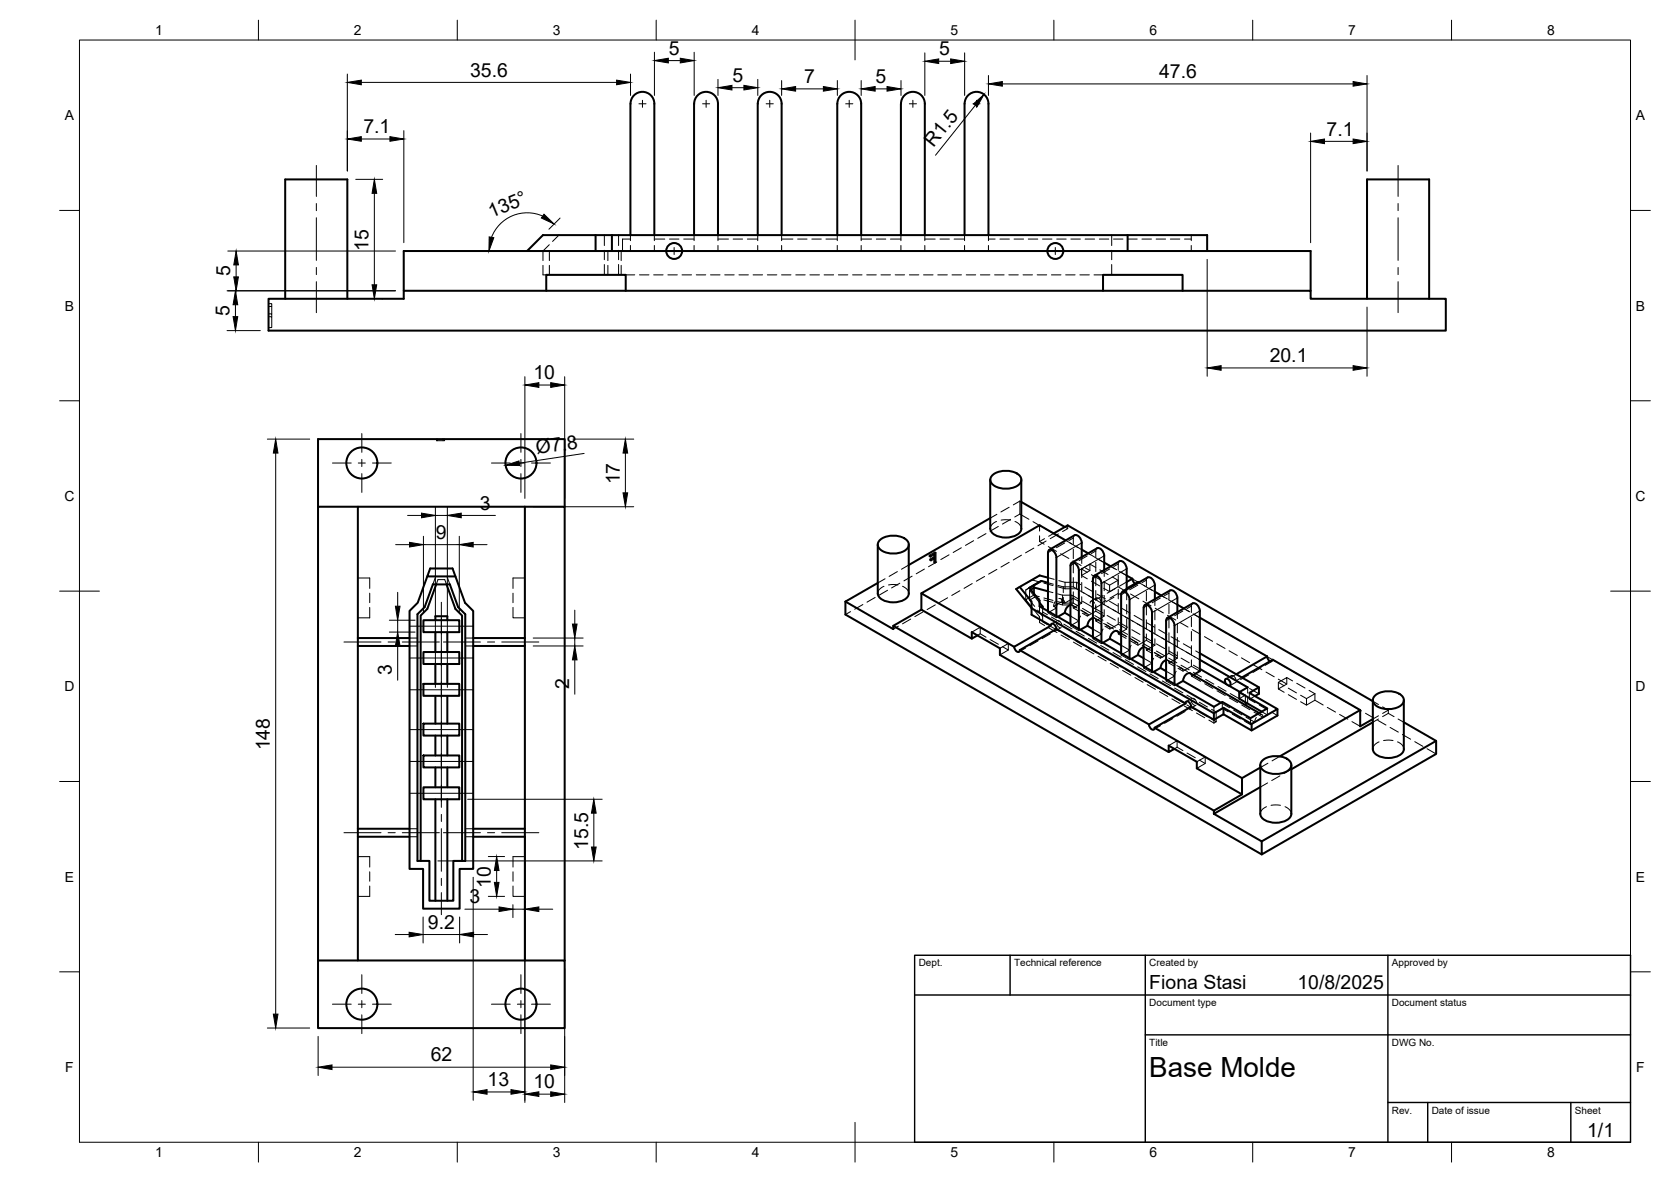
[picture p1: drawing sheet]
<svg xmlns="http://www.w3.org/2000/svg" width="420mm" height="297mm" viewBox="0 0 420 297" stroke-linecap="round" stroke-linejoin="round" font-family="sans-serif">
<!-- layer: Visible -->
<g fill="none" stroke="#000" stroke-width=".51">
<path d="M174.5 26.1v33M174.5 26.1a3 3 0 0 1 3-3 3 3 0 0 1 3 3v33M242.5 26.1v33M242.5 26.1a3 3 0 0 1 3-3 3 3 0 0 1 3 3v33M149.8 59.1v4M153.9 59.1v4M158.5 59.1v-33a3 3 0 0 1 3-3 3 3 0 0 1 3 3v33M190.5 59.1v-33a3 3 0 0 1 3-3 3 3 0 0 1 3 3v33M210.5 59.1v-33a3 3 0 0 1 3-3 3 3 0 0 1 3 3v33M226.5 59.1v-33a3 3 0 0 1 3-3 3 3 0 0 1 3 3v33M283.5 59.1v4M67.5 75.1h34v-2h228v2h34v8h-296z"/>
<path d="M71.7 75.1v-30h15.6v30M101.5 73.1v-10h228v10M132.5 63.1l4-4h167v4M137.4 73.1v-4h19.9v4M277.3 73.1v-4h20v4M343.7 75.1v-30h15.6v30M249.6 119.4a5.4 5.4 0 0 1 7 .4 1.89 1.89 0 0 1-1.5 2.6 5.4 5.4 0 0 1-5.9-1.1 1.47 1.47 0 0 1 .4-1.9zM80 127.3v-17h62v17M90 127.3h-10v114.1M132 127.3v114.1M132 127.3h-42v33h13M132 127.3h10v114.1"/>
<path d="M220.7 136.9v12.2a2.98 2.98 0 0 0 3 2.2 4.7 4.7 0 0 0 4.7-1.7l.1-12.7M221.3 135.7a5.4 5.4 0 0 1 7 .4 1.89 1.89 0 0 1-1.5 2.6 5.4 5.4 0 0 1-5.9-1.1 1.47 1.47 0 0 1 .4-1.9zM249 120.6v12.2a2.98 2.98 0 0 0 3 2.2 4.7 4.7 0 0 0 4.7-1.6l.1-12.8M249 130.2l-20.5 11.8M256.8 126.1l10.9 6.3M263.8 138.2l6.4-3.7a1.78 1.78 0 0 1 1.8 1.9v3.6M264.9 134.1l3.6-2.1 76.7 44.2M267.9 135.8l-6.5-3.8-29.7 17.1 23.3 13.4 9.2-5.2-4.8-2.8v-1.6M272 138.1l1.6 1M106.5 155.9h9v3h-9zM107.4 144.9l-2.4 6.6-2 2v64.9h3.4v10h9.2v-10h3.4v-64.9l-2.1-2-2.4-6.6M108.2 142.9h5.6l.7 2h-7.1z"/>
<path d="M108.8 146.9h4.3l2.1 5.7 1.8 1.8v62h-3v10h-6v-10h-3v-62l1.8-1.8zM109.5 155.9v-1h3v1M109.5 158.9v5M109.7 146.9l-2.3 6.1-1.6 1.7v61.7M112.3 146.9l2.2 6.1 1.7 1.7v61.7M112.5 158.9v5M212.6 151.2l12 6.9v-.8M212.6 151.2v3.2l104.6 60.3M220.7 146.5l-8.1 4.7M231.7 149.1v4.1l12.6 7.3M231.7 153.2l-7.1 4.1 80.6 46.4M245.8 159.7l-1.5 .8v-1.6l7.1 4v1.7l42.5 24.4"/>
<path d="M256.4 147.5l3 3.7v1.7l45.8 26.3 2.4-1.3 7.1 4 6.5-3.7-7.1-4.1 2.4-1.4-14.8-8.5M259.2 148.2l.9-.5 3.4 .9M261.4 151.5l.8 .9v.4M261.8 146l-3 1.7 2.6 3.2v1.5l43.8 25.2 2.1-1.2 7.1 4.1 4.3-2.5-7.1-4 2.1-1.3-12-6.9M261.8 146l-1.9 1.1v.7M261.8 146l1.7 .4M263.5 145.2l-2.1-.6-5.9 3.4 3.9 4.8M263.5 153.6l.1-15.1a.9 .9 0 0 1 .9-.3 .9 .9 0 0 1 .7 .7l.4 1.2v14.7M264.2 157.2l.2-.4a1.2 1.2 0 0 1 1.2 1.3M269.2 154.8l-1.5-.8-1.7 1M269.2 152a2.17 2.17 0 0 0-1.4 2M269.5 141.4l6.4-3.6a1.78 1.78 0 0 1 1.7 1.9v3.6"/>
<path d="M271.3 143.3v14.8M271.3 143.3l-.5-1.2a.9 .9 0 0 0-.7-.7 .9 .9 0 0 0-.9 .4v15.1M274.8 158.1l-1.4-.8-1.8 1M274.8 155.3a2.17 2.17 0 0 0-1.4 1.9M275.1 144.7l6.4-3.7a1.78 1.78 0 0 1 1.8 1.9v5.2M277.6 141.4l1.7 .9M281.9 159.2l-1-.6a1.78 1.78 0 0 0-1.8 1.9M281.9 158.9l-.3 .1M283.3 144.6l1.4 .8-1.4 .8M284.7 145.4l.2 .7 .5 .6M286.3 146.4l-.2-.1-2.8 1.6M287.5 152.7v14.7"/>
<path d="M287.6 152.7v-.3a.9 .9 0 0 1 .9-.4 .9 .9 0 0 1 .7 .7l.5 1.2v14.8M288.6 145.1l-6.4 3.7M288.6 145.1a1.78 1.78 0 0 1 1.8 1.9M290.4 148.7l1.6 1M290.4 147v3.6M293.2 156v14.7M293.2 156l.1-.4a.9 .9 0 0 1 .9-.3 .9 .9 0 0 1 .7 .7l.4 1.2v14.7M293.5 155.3l6.4-3.7a1.78 1.78 0 0 1 1.8 1.9v15.2l-1.7 .9M294.2 148.4l-6.3 3.6M294.2 148.4a1.78 1.78 0 0 1 1.8 1.9M296 152l1.7 .9M296 150.3v3.5"/>
<path d="M301.7 155.2l16.9 9.8M90 160.3v2h13M90 162.3v46M106.5 163.9h9v3h-9zM106.5 171.9h9v3h-9zM109.5 166.9v5M109.5 174.9v6.9M112.5 166.9v5M112.5 174.9v6.9M119 162.3h13M119 160.3h13M255 162.5l.2 .7a.73 .73 0 0 0 1.2 .4v-.3"/>
<path d="M256.4 163.4l9.2-5.3 32.5 18.7M256.4 163.4l32.5 18.7M274.8 160.1l.1-15.1a.9 .9 0 0 1 .9-.3 .9 .9 0 0 1 .7 .7l.4 1.2v14.7M277.3 161.5l1.8-1 2.8 1.6M281.9 164.2l.1-15.1a.9 .9 0 0 1 .9-.4 .9 .9 0 0 1 .7 .7l.4 1.3v14.7M287.5 165.4l-1.4-.8-1.7 1M287.6 162.6a2.17 2.17 0 0 0-1.5 2M293.2 168.7l-1.4-.8-1.8 1M293.2 165.9a2.17 2.17 0 0 0-1.4 1.9M295.7 172.1l1.8-1 9.5 5.5M297.5 171.1a1.78 1.78 0 0 1 1.8-1.9l17.3 10M298.1 176.8l.2-.5a1.2 1.2 0 0 1 1.2 1.3"/>
<path d="M298.1 176.8l-9.2 5.3M301.7 168.1l10 5.8M305.2 179.2v1.7M307.6 177.9v1.6M308.3 171.9l-.2-.3a.61 .61 0 0 1 .1-1 .61 .61 0 0 1 .9 .4l.2 .3a.75 .75 0 0 1-.2 1.1M311.6 174v1.6l5.6 3.2M312.3 170.3l7.7-4.5 22 12.6v4.1l3.2-1.8M316.5 172.7v1.7l-.9 .5M318.6 164.9l.2 .7 .5 .6M318.6 165l-7.8 4.4M321.2 178.2v1.6l-6.5 3.8-7.1-4.1-2.4 1.4-5.7-3.3-9.2 5.3 22 12.6 4.6-2.6M342 178.4l-20.2 11.7"/>
<path d="M345.2 176v12.2M345.8 174.8a5.4 5.4 0 0 1 7 .4 1.89 1.89 0 0 1-1.6 2.6 5.4 5.4 0 0 1-5.8-1.1 1.47 1.47 0 0 1 .4-1.9zM353 176v12.2M106.5 189.9h9v3h-9zM106.5 197.9h9v3h-9zM106.5 181.8h9v3.1h-9zM109.5 184.9v5M109.5 192.9v5M112.5 184.9v5M112.5 192.9v5M288.9 182.1l.2 .7a.73 .73 0 0 0 1.2 .4v-.3M295.3 188.2l-1.4 .8v-1.6l7 4v1.7l11.4 6.5v-4.1"/>
<path d="M312.3 199.6l-7.1 4.1v.8M314.7 181.9v1.7M316.9 197.8l-11.7 6.7M316.9 192.3v12.2M317.5 191.1a5.4 5.4 0 0 1 7 .4 1.89 1.89 0 0 1-1.6 2.6 5.4 5.4 0 0 1-5.8-1.1 1.47 1.47 0 0 1 .4-1.9zM324.7 192.3v12.2M345.2 181.5l-20.5 11.8M345.2 188.2a2.98 2.98 0 0 0 3 2.2 4.7 4.7 0 0 0 4.7-1.7l.1-.5M353 181.5l8.1 4.7-43.9 25.2-12-6.9M361.1 186.2v3.3l-43.9 25.2v-3.3M103 210.3h-13v31.1h42M103 208.3h-13v2"/>
<path d="M109.5 200.9v25.5M112.5 200.9v25.5M119 210.3h13M119 208.3h13M316.9 204.5a2.98 2.98 0 0 0 3 2.2 4.7 4.7 0 0 0 4.7-1.7l.1-.5M90 241.4h-10v17h62v-17h-10"/>
<circle cx="169.5" cy="63.1" r="2"/>
<circle cx="265.4" cy="63.1" r="2"/>
<circle cx="91" cy="116.3" r="3.9"/>
<circle cx="131" cy="116.3" r="3.9"/>
<circle cx="91" cy="252.3" r="3.9"/>
<circle cx="131" cy="252.3" r="3.9"/>
</g>
<!-- layer: Hidden -->
<g fill="none" stroke="#000" stroke-width=".25">
<path d="M140.5 59.1l-1.6 1.6M152 59.1v2.6M155.5 59.1v2.6M158.5 59.1v1.4M164.5 59.1v1.4M174.5 59.1v1.4M180.5 59.1v1.4M190.5 59.1v1.4M196.5 59.1v1.4M210.5 59.1v1.4M216.5 59.1v1.4M226.5 59.1v1.4"/>
<path d="M232.5 59.1v1.4M242.5 59.1v1.4M248.5 59.1v1.4M279.5 59.1v2.6M299.5 59.1v1.4M67.5 79.6h.8v2.7h-.8M67.5 78.9h.8v.7M67.5 77h.8v1.9M67.5 76.3h.8v.7M136.5 66.7v2.4h.9M138.1 61.5l-1.6 1.6v2.4M138.1 63.1v2.4"/>
<path d="M138.1 66.7v2.4M152 62.9v2.4M152 66.5v2.6M152.8 63.1v2.4M152.8 66.7v2.4M155.5 62.9v2.4M155.5 66.5v2.6M156.2 63.1v2.4M156.2 66.7v2.4M157.3 69.1h2.3M158.5 60.1h-2v3M158.5 61.7v1.4"/>
<path d="M160.8 69.1h2.4M164.4 69.1h2.3M164.5 61.7v1.4M164.5 60.1h2.7M167.9 69.1h2.4M168.3 60.1h2.4M171.5 69.1h2.4M171.9 60.1h2.6M174.5 61.7v1.4M175.1 69.1h2.4M178.6 69.1h2.4M180.5 61.7v1.4"/>
<path d="M180.5 60.1h2.7M182.2 69.1h2.4M184.3 60.1h2.4M185.8 69.1h2.4M187.9 60.1h2.6M189.4 69.1h2.3M190.5 61.7v1.4M192.9 69.1h2.4M196.5 69.1h2.4M196.5 61.7v1.4M196.5 60.1h2.9M200.1 69.1h2.4"/>
<path d="M200.6 60.1h2.3M203.6 69.1h2.4M204.1 60.1h2.4M207.2 69.1h2.4M207.7 60.1h2.8M210.5 61.7v1.4M210.8 69.1h2.4M214.4 69.1h2.3M216.5 61.7v1.4M216.5 60.1h2.6M217.9 69.1h2.4M220.3 60.1h2.4"/>
<path d="M221.5 69.1h2.4M223.9 60.1h2.6M225.1 69.1h2.4M226.5 61.7v1.4M228.7 69.1h2.3M232.2 69.1h2.4M232.5 61.7v1.4M232.5 60.1h2.6M235.8 69.1h2.4M236.3 60.1h2.4M239.4 69.1h2.3M239.9 60.1h2.6"/>
<path d="M242.5 61.7v1.4M243 69.1h2.3M246.5 69.1h2.4M248.5 61.7v1.4M248.5 60.1h1.7M250.1 69.1h2.4M251.4 60.1h2.4M253.7 69.1h2.3M255 60.1h2.4M257.2 69.1h2.4M258.6 60.1h2.3M260.8 69.1h2.4"/>
<path d="M262.1 60.1h2.4M264.4 69.1h2.4M265.7 60.1h2.4M267.9 69.1h2.4M269.3 60.1h2.4M271.5 69.1h2.4M272.8 60.1h2.4M275.1 69.1h2.2M276.4 60.1h2.4M279.5 62.9v2.4M279.5 66.5v2.6M280 60.1h2.4"/>
<path d="M283.5 60.1h2.4M287.1 60.1h2.4M290.7 60.1h2.4M294.3 60.1h2.4M297.8 60.1h1.7M299.5 61.7v1.4M109.8 110.3v.5h2v-.5M110 110.3v.5M111.4 110.3v.5M233.6 139.8v-.3l.3 .2v.3M233.6 139.5l1.5-.8 .3 .2-1.5 .8M234.8 139.9v-.7l.3 .1v.8"/>
<path d="M234.8 139.2l-1.2 .6 .3 .2 1.2-.7M235.1 138.7v2.5l.3 .1v-2.4M238.6 139.4l-2 1.2M241.7 137.7l-2 1.1M244.8 135.9l-2 1.2M247.9 134.1l-2 1.2M250.6 131l-1.3 .9-.3 .9M250.7 129.3l-1.7 .9M251 132.3l-2.1 1.2M251.7 130.7h2.4M253.7 127.5l-2 1.2M254.1 130.5l-2 1.2"/>
<path d="M255.2 131l1 .6 .4 .6 .2 .6M256.4 125.9l.4 .2M256.4 125.9l-1.6 1M256.4 125.9v3.3M256.4 129.2l-1.3 .7M256.4 129.2l2.3 1.3M256.8 139.5l-2 1.2M259.7 131.1l2.1 1.2M259.9 137.7l-2 1.2M261.4 136.1l1.2 .7M261.4 132v1.5M261.4 134.6v1.5"/>
<path d="M262.6 135.4l-1.2 .7M262.8 132.9l2.1 1.2-1.2 .7M263 136l-2 1.1M263.6 137.4l2 1.2M265.9 134.7l3.6 2M266.1 134.2l-2 1.2M266.7 139.2l2.1 1.1M267.7 132.4l.8 .4M268.5 132.8l-1.3 .8M268.5 132v.8M269 136.4l2.1 1.2M269.9 138v2.4"/>
<path d="M270.2 134.5l-.3 .5v1.8M270.5 137.3l1.5 .8M272.1 138.2l2.1 1.2M273.6 139.1l1.5 .8M275.8 137.8l-.2 .3-.1 2M90 145.3h3v2.6M93 149.1v2.4M93 152.6v2.7h-3M109.6 144.9l-.8 2M109.7 146.9l.4-1.2h1.7l.5 1.2M112.4 144.9l.7 2M129 152.6v2.7h3"/>
<path d="M129 149.1v2.4M132 145.3h-3v2.6M213.9 153.7l-1.3 .7M217 151.9l-2.1 1.2M220 150.1l-2 1.2M222.3 147.3l-1.3 .9-.3 .9M222.5 145.4l-1.8 1.1M223.2 148.3l-2.1 1.2M223.4 147h2.4M225.6 143.6l-2 1.3M225.9 157.4l-1.3 .7M226.3 146.6l-2.1 1.2"/>
<path d="M226.9 147.3l1.3 .9 .3 .9M228.5 142l-1.8 1.1M229 155.6l-2.1 1.2M229.3 144.8l-2 1.2M232.1 153.8l-2.1 1.2M232.4 143l-2 1.2M233.8 140.8v-.3l.3 .2v.3M233.8 140.5l1-.6 .3 .2-1 .6M234.8 140.2l.3 .2v1.1l-.3-.2zM234.8 140.2l-1 .6 .3 .2 1-.6M235.1 141.2l-.3 .1M235.2 152l-2.1 1.2"/>
<path d="M235.4 141.3l-.3 .2M235.5 141.2l-2 1.2M238.3 150.2l-2.1 1.2M241.4 148.4l-2.1 1.2M244.3 158.9l2.2-1.3v1.7l-.7 .4M244.5 146.6l-2.1 1.3M246.5 157.6l1.4 .9M246.5 159.3l1.4 .8M247.6 144.9l-2.1 1.2M249 159.1l2 1.2M250.7 143.1l-2.1 1.2M253.7 141.3l-2 1.2"/>
<path d="M257 147.2l-1.5 .8M257.9 148.3l.9-.5-.9 .5v2.4l2-1.1M257.9 150.7l1.4 1.7M258.9 148.4v2.4l1.3 1.6M258.9 148.4l.9 1M259.2 148.2l-.3 .2M259.5 145.7l-1.5 .9M259.5 145.7l1.8 .5M259.9 147.8v1.8M259.9 149.6l1.4 .4M260 153.3l1.4 1.7v1.4l1.3 .8M260.1 147.7v2.4l-1.2 .7"/>
<path d="M260.1 150.1l1.2 .4M260.5 150.4l.9 1.1M260.9 153.3l1.3 1.6M261.4 152.4v1.4M261.4 144.6l-1.9 1.1M262.2 153.8v2.5l1.2 .6M262.2 153.8l1.2 .7M262.2 152.8v1M262.5 150.8l2.3 .6M262.5 150.3l2.3 .6M262.5 146.5l2.3 .7M263.5 148.6l1.3 .3"/>
<path d="M263.5 145.2l1.6 .4M263.5 146.4l1.4 .4M263.5 153.6v.4M263.7 157.8l2.1 1.2M264.1 159.3l-2.1 1.2M264.4 155.1l2 1.2M264.4 157.5l2 1.2M265.3 151.2l-.4 1.2M265.6 156.4l.4 1 .5 .3M265.6 154.8v.4M265.8 156l-1.4 .8M265.9 149.2l1.3 .4"/>
<path d="M265.9 151.2l1.5 .4M265.9 147.5l1.9 .5h2.9l1.9 1.1M266 147.1l1.4 .4M266 151.6l-.4 1.2M266.1 155.9l.7 .7 .2 .7M266.2 145.9l1.6 .4M266.2 150.4a.62 .62 0 0 1 .8 .8M266.7 150.5l.7 .4M266.8 159.6l2.1 1.2M266.8 157.7l-1.7 1M267 150.8a.6 .6 0 0 1 .6 .2 .6 .6 0 0 1 .1 .6M267.2 149.6v2.4l-1.3-.3"/>
<path d="M267.2 149.6h2.3v2.4h-2.3M267.4 151.6h2.5M267.4 147.5h2.5l1.4 .8M267.4 147.5v1.4M267.4 150.1v1.5M267.5 156.9l2 1.2M267.5 159.3l2 1.2M267.8 146.3h2.9l1 .6M267.8 146.3v1.7M269.2 154.8l2.1 1.2-2.1 1.3 2.1 1.2 .3-.2M269.2 152l.5 .2 .2 .6M269.2 156.9v.4"/>
<path d="M269.5 149.6l1.7 .9M269.5 152l1.2 .7M269.6 152.1l1.2 .7M269.8 140.9l2 1.2M269.9 151.6l1.2 .7M269.9 141.6v2.4M269.9 145.1v2.4M269.9 148.7v2.9M270.6 158.7l2 1.1M270.7 146.3v1.7M271.1 153.5l-1.2-.7 2.1-1.2-2.1-1.3-2.2 1.3-.7-.4-2.1 1.2 .7 .4-2.1 1.2 2.1 1.2 .4-.2M271.3 158.1v.4"/>
<path d="M271.7 154.8l-.4 1.2M271.7 153.3l2.1 1.2M271.9 143l2.1-1.2v1.6l-2.1 1.2zM271.9 143l1.5 .8M271.9 144.6l1.5 .9M272 140v1.6M272 142.8v2.4M272 146.4v2.3M272 150v1.6M272.1 154.1l1.3 .7 2.1-1.2 2.1 1.2-2.1 1.2 1.3 .8M272.2 152.9l2.1 1.2M272.2 151.1l2.1 1.2"/>
<path d="M272.4 148.9l2 1.2M272.6 154.1a.6 .6 0 0 1 .6 .1 .6 .6 0 0 1 .2 .6M272.8 147.5l2 1.2M272.9 142.7l1.1 .7M273.6 149.7l1.9 1M274 141.8l1.5 .8M274.1 151.6a.57 .57 0 0 1 .6-.6 .57 .57 0 0 1 .6 .6M274.4 152.3v.1a.55 .55 0 0 0 .6 .5 .55 .55 0 0 0 .5-.5M274.4 144.4l2.1 1.2M274.4 146.1l2.1 1.1M274.8 158.1l2.1 1.2-2.1 1.2 2.1 1.2 .4-.2M274.8 155.3l.6 .2 .1 .5"/>
<path d="M274.8 155.1l2.1 1.2M275.2 155.3l1.3 .8M275.2 140l2.1 1.2M275.3 154.7l2 1.2M275.3 152.9l2.1 1.2M275.5 150.7l2 1.2M275.5 150.7a.57 .57 0 0 1 .6-.5 .57 .57 0 0 1 .5 .5l.3 .9M275.5 141.3v2.3M275.5 144.9v2.3M275.5 148.4v2.4M275.5 152v1.6M275.7 150.3l-1.4 .8"/>
<path d="M275.9 149.3l2 1.2M276.1 140.5l1.5 .9M276.5 143.2l2.1 1.2M276.9 151.6l1.8 1M277 151.9l-1.7 .9M277.3 158.1l-.4 1.2M277.3 149.7l-1.8 1M277.5 156.7l1.2 .7M277.5 147.8l1.5 .9M277.6 143.3v1.6M277.6 146.1v2.3M277.6 149.6v2.4"/>
<path d="M277.6 153.2v1.6M277.8 157.4l1.3 .7 2.1-1.2 2.1 1.2-1.4 .8M277.9 156.9l2.1 1.2M278 150.9l-1.1 .7M278.3 157.4a.6 .6 0 0 1 .6 .1 .6 .6 0 0 1 .2 .6M278.3 141.8l2.1 1.2M278.4 154.7l2.1 1.2M278.4 156.5l2 1.2M278.6 152.5l2 1.2M279 151.1l2 1.2M279.3 142.3l1.5 .9M279.7 145l1.4 .8"/>
<path d="M279.8 153.2l2 1.2M280.1 150.1l-2.1 1.2M280.4 147.9l-2 1.2M280.9 158.6l.3 .7M281 158.7l2.1 1.1M281.1 145.8l-2.1 1.3-1.5-.9M281.1 145.8v1.7l-2.1 1.2v-1.6M281.1 147.5l2.2 1.2M281.2 149.1l-2.1 1.2M281.2 144.5v2.4M281.2 148.1v2.4M281.2 151.7v2.4"/>
<path d="M281.2 155.2v1.7M281.4 143.6l2.1 1.2M281.5 158.2l2 1.2M281.5 141l-.3 .5v1.8M281.5 156.4l2 1.3M281.6 159l-.4 .3 1.9 1.1M281.6 154.3l2.1 1.2M281.8 143.8l1.5 .8M281.9 159.2l1.4 .8M282.1 152.9l2 1.2M282.9 155l3.9 2.2M283.2 148.3l-2.1 1.2"/>
<path d="M283.3 147.9l-1.1 .6M283.3 146.2l-1.8 1.1M283.3 148.1v2.6M283.3 151.9v2.4M283.3 155.5v2.6M284.3 149.3l2 1.2M284.5 145.4l2.1 1.1M284.6 158.2l2 1.2M285.2 154.7l2 1.2M285.9 146.7l-1.7 1M285.9 156.7l2.1 1.2M286.1 146.3a.44 .44 0 0 1-.2 .4 .44 .44 0 0 1-.5 0"/>
<path d="M286.3 146.4l1.5 .8M287.4 151.1l2 1.2M287.6 147.1l2.1 1.2M287.8 157.8l2.1 1.2M288.2 156.4l2.1 1.2M288.2 148.6v2.4M288.2 152.2v2.3M288.2 155.8v2.3M288.2 159.3v1.6M288.6 145.1l-.3 .5-.1 1.8M288.9 147.8l1.5 .9M289 158.5l4 2.3"/>
<path d="M290.4 150.6v1.6M290.4 153.4v2.4M290.4 157v2.3M290.5 152.9l2 1.1M290.7 148.9l2.8 1.6M291.4 158.2l2 1.2M293.6 154.6l2 1.2M293.8 150.7l2.1 1.2M293.9 151.9v2.3M293.9 155.4v2.4M293.9 159v2.4M294.2 148.4l-.3 .5v1.8"/>
<path d="M294.5 151.1l1.5 .9M296 153.8v1.7M296 156.6v2.4M296.7 156.4l2 1.2M296.9 152.5l2.3 1.3M299.6 155.1v2.4M299.6 158.7v2.4M299.8 158.2l2 1.2M299.9 151.6l-.3 .4v1.9M300 154.3l2 1.2M300.2 154.4l1.5 .8M302.9 160l2 1.2"/>
<path d="M303.1 156.1l2.1 1.2M306.2 157.8l2.1 1.2M309.3 159.6l2 1.2M103 162.3h2M103 160.3h2M117 162.3h2M117 160.3h2M249 160.7l2 1.2M252.1 160.9l1.4 .8M252.1 162.5l1.4 .9M253.5 161.7v1.7l-2.1 1.2M253.5 161.7l-2.1 1.2"/>
<path d="M257.9 162.8l-1.7 1M261 161.1l-2.1 1.1M269.9 161.4l2 1.1M270.6 161.1l2 1.2M273 163.1l2 1.2M273.7 160.4l2 1.2M273.7 162.9l2 1.2M274.8 160.1v.4M276.1 164.9l2.1 1.2M276.8 162.2l2 1.2M276.8 164.7l2 1.1M276.9 161.3v.4"/>
<path d="M279.2 166.7l2 1.2M279.9 164l2 1.2M279.9 166.4l2 1.2M281.9 162.1l2.1 1.3-2.1 1.2 2.1 1.2 .4-.2M281.9 164.2v.4M282.3 168.5l2 1.2M283 165.8l2 1.2M283 168.2l2 1.2M284 165.4v.4M284.1 160.4l2.1 1.2M284.2 161l1.9 1.1 2.1-1.2 2.2 1.2-2.2 1.3 1.3 .7M284.4 160.6l1.4 .9"/>
<path d="M284.4 162.2l-.4 1.2M284.6 160l2 1.2M285.3 161.4a.62 .62 0 0 1 .8 .7M285.4 170.3l2 1.2M286 167.6l2.1 1.1M286 170l2.1 1.2M287.2 162.2l2.1 1.2M287.5 165.4l2.2 1.2-2.2 1.3 2.2 1.2 .3-.2M287.5 162.6l.6 .2 .1 .6M287.5 167.4v.5M287.7 161.8l2 1.2M287.7 160l2.1 1.2"/>
<path d="M288 162.7l1.2 .7M288.5 172l2 1.2M289.1 169.3l2.1 1.2M289.1 171.8l2.1 1.2M289.7 168.7v.4M290.1 165.4l-.4 1.2M290.2 164l1.3 .7M290.3 164l2.1 1.2M290.4 160.5v1.6M290.5 164.7l1.3 .7 2.1-1.2 2.1 1.2-2.1 1.2 1.3 .8M290.8 161.8l2 1.2M290.8 163.6l2 1.2"/>
<path d="M291 164.7a.61 .61 0 0 1 .8 .7M291.5 173.8l2.1 1.2M292.1 160.3l2.1 1.2M292.2 171.1l2.1 1.2M292.2 173.6l2.1 1.2M293.2 168.7l2.1 1.2-2.1 1.2 2.1 1.2 .4-.2M293.2 165.9l.5 .1 .2 .6M293.2 170.7v.4M293.4 165.8l2.1 1.2M293.6 165.9l1.3 .8M293.9 165.4l2 1.2M293.9 163.6l2 1.2"/>
<path d="M293.9 162.6v1.6M294 161.4l2.1 1.2M294.4 160l2.1 1.2M294.7 175.6l2 1.2M295.2 162.1l2.1 1.2M295.3 171.9v.4M295.3 172.9l2.1 1.2M295.3 175.4l2.1 1.2M295.7 168.7l-.4 1.2M295.9 167.2l1.2 .8M296 160.2v2.4M296 163.8v1.6"/>
<path d="M296.2 167.9l1.3 .8 2.1-1.3 2.1 1.3M296.5 167.6l2.1 1.1M296.7 167.9a.62 .62 0 0 1 .8 .8M296.9 167.2l2.1 1.1M297 165.4l2 1.2M297.1 163.2l2.1 1.2M297.5 161.8l2.1 1.2M297.8 177.4l2 1.2M298 178.8l-2.1 1.2M298.3 163.9l2.1 1.2M298.4 174.7l2.1 1.2M298.4 177.2l2.1 1.1"/>
<path d="M299.3 169.2l.3 .7M299.5 176l.2 .7 .7 .6M299.6 162.3v2.3M299.6 165.8v1.6M299.6 169.3l2.1 1.2M299.7 175.5l-1.4 .8M300 169.6l-.4 .3 2.3 1.3M300 175.5l.6 .4 .3 .9M300 168.9l2.1 1.2M300.1 167.2l1.6 .9M300.2 165l1.5 .8M300.7 163.6l1 .6"/>
<path d="M300.7 177.2l-1.7 1M300.8 179.2l2.1 1.2M301.4 165.7l2.1 1.1M301.5 176.5l2.1 1.2M301.5 178.9l2.1 1.2M302.7 171.1l2.1 1.2M302.9 171.8l2.1 1.2M303.1 170.7l2.1 1.2M304.5 167.4l2.1 1.2M304.6 178.3l1.2 .6M305.2 177.6v1.6M305.8 178.9v2.5l-1.2-.7"/>
<path d="M305.8 172.9l2 1.2M305.9 161.8l2.1 1.1M306 173.6l2.1 1.2M306.2 172.5l2.1 1.2M307 176.6l2.2 1.3M307.3 176.4v1.6M307.6 169.2l1.8 1.1M308.3 171.9l.3 .4 .5 .1M308.8 178.9l-1.5-.9-1.5 .9M308.9 174.7l2.1 1.2M309 163.5l2.1 1.2M309.1 175.4l2.1 1.2"/>
<path d="M309.3 174.3l2.1 1.2M309.4 170.3a.51 .51 0 0 1 .5-.6 .51 .51 0 0 1 .5 .4l.4 1M309.6 169.8l-1.4 .8M309.9 179.5l2 1.2M310.2 178.5l2.1 1.1M310.8 171.1l2.4 1.3M310.8 169.4l-1.4 .9M310.9 171.4l-1.7 .9M311.7 173.9l1.4 .8M312.1 165.3l2.1 1.2M312.2 177.2l2.1 1.2M312.3 170.3l-1.5 .8"/>
<path d="M312.4 161.4l2 1.2M312.4 176.1l1.3 .7M313.1 174.7v2.5l-1.1-.7M313.1 174.7l-1.5 .9M313.7 176.8l-.6 .4M313.7 172.7v1.5M313.7 175.4v1.4M314 169.6l-2.1 1.2M314.1 174.1v1.7M314.2 173l2.3 1.4M315.2 167.1l2.1 1.2M315.5 163.2l2 1.2"/>
<path d="M315.6 174.9l-1.5 .9 1.5 .8M316.6 179.2l.7 .4M316.7 177.2l2 1.2M316.8 179.5a.62 .62 0 0 1 .8 .8M317.1 167.8l-2.1 1.2M317.2 178.8l1.5 .9-1.1 .6-2.3-1.3M318.3 168.9l2.1 1.2M318.6 165l2 1.2M318.7 178v1.7M319.7 179l1.5 .8M319.8 166.2l-1.7 1M320 165.8a.44 .44 0 0 1-.2 .4 .44 .44 0 0 1-.5 0"/>
<path d="M321.4 170.7l2.2 1.2M321.4 171.5l2.2-1.2v1.6l-2.2 1.2zM321.4 171.5l1.5 .8M321.4 173.1l1.5 .9M321.7 166.8l2 1.1M323.6 170.3l1.4 .8M323.9 172.9l2.1 1.2M323.9 174.6l2.1 1.2M324.8 168.5l2 1.2M326.1 171.7l2 1.2M327 176.3l1.5 .9M327.9 170.3l2 1.2"/>
<path d="M329.1 173.5l1.5 .8M330.6 174.3l-2.1 1.3-1.5-.9M330.6 174.3v1.7l-2.1 1.2v-1.6M330.6 176l2.1 1.2M331 172.1l2 1.2M333.7 177.8l2.1 1.2M334.1 173.9l2 1.2M336.8 179.5l2.1 1.2M337.1 175.7l2.1 1.2M340.2 177.4l2.1 1.3M343.3 179.2l2.1 1.2M345.2 176.2l1.4 .8"/>
<path d="M346.6 179.9l-1.4 .8M347.6 177.6l1.5 .9M349.1 179.3l1.4 .8M349.1 179.3l-1.5 .8M349.1 178.5v.8M349.1 178.5l-1.5 .8M291.8 182.4l-1.7 .9M293.9 187.4l2.1-1.3v1.7l-.7 .4M294.9 180.6l-2.1 1.2M296 186.1l1.4 .9M296 187.8l1.4 .8M298.5 187.6l2 1.2"/>
<path d="M298.5 189.2l2 1.2M301.6 189.4l1.4 .8M301.6 191l1.4 .9M303 190.2v1.7l-2.1 1.2M303 190.2l-2.1 1.2M304 181l1.2 .7M305.2 180.9v.8M305.8 181.4l-.6 .3M313.3 180.2l2.2 1.3-1.1 .6-1.5-.8M314.4 180.5v1.6M315.9 180.3l-.4 1.2M318.7 196.8l-1.8 1"/>
<path d="M318.8 191.8l-1.9 1.1M321.8 190.1l-2 1.1M321.8 195l-2 1.2M324.7 193.3l-1.8 1.1M339.9 181.3l2.1 1.2M346.4 181l2.1 1.2M346.6 180.7l-1.4 .8M346.8 186.4l-1.3 .9-.3 .9M347.9 186.1l1.2-.1 1.2 .1M349.5 182.8l2.1 1.2M351.4 186.4l1.2 .9 .4 .9M351.5 180.7l1.5 .8"/>
<path d="M352.6 184.6l2.1 1.2M355.7 186.4l2.1 1.2M358.8 188.2l2.3 1.3M90 215.3h3v2.6M93 219.1v2.4M103 210.3h2M103 208.3h2M117 210.3h2M117 208.3h2M129 219.1v2.4M132 215.3h-3v2.6M318.5 202.7l-1.3 .9-.3 .9"/>
<path d="M319.6 202.4h2.4M323.1 202.7l1.2 .9 .4 .9M93 222.7v2.6h-3M129 222.7v2.6h3"/>
</g>
<!-- layer: Visible Narrow -->
<path d="M272 136.4l-6.4 3.7M277.6 139.7l-6.3 3.6M283.3 142.9l-6.4 3.7M290.4 147l-6.4 3.7M296 150.3l-6.3 3.7M301.7 153.5l-6.4 3.7" fill="none" stroke="#000" stroke-width=".25"/>
<!-- layer: Hidden Narrow -->
<g fill="none" stroke="#000" stroke-width=".25">
<path d="M264.6 138.2l-1.1 .7M267.7 136.4l-2.1 1.2M269.9 135.2l-1.1 .7M273.4 139.7l-2.1 1.2M275.5 138.5l-1.1 .6M270.3 141.5l-1.1 .6M275.9 144.7l-1.1 .7M279 143l-2 1.2M281.2 141.7l-1.1 .7M283 148.8l-1.1 .7M286.1 147l-2.1 1.2M288.2 145.8l-1.1 .6"/>
<path d="M288.7 152.1l-1.2 .6M291.8 150.3l-2.1 1.2M293.9 149.1l-1.1 .6M294.3 155.3l-1.1 .7M297.4 153.6l-2 1.1M299.6 152.3l-1.2 .7"/>
</g>
<!-- layer: BORDER -->
<g fill="none" stroke="#000" stroke-width=".25">
<path d="M20 10.1h390v276.9h-390zM65 5.1v5M115 5.1v5M165 5.1v5M215 5.1v10M265 5.1v5M315 5.1v5M365 5.1v5M15 52.9h5M410 52.9h5M15 100.7h5M410 100.7h5"/>
<path d="M15 148.6h10M405 148.6h10M15 196.4h5M410 196.4h5M15 244.2h5M410 244.2h5M65 287v5M115 287v5M165 287v5M215 282.1v9.9M265 287v5M315 287v5"/>
<path d="M365 287v5"/>
</g>
<!-- layer: TITLEBLOCK -->
<path d="M230 240.1h180v46.9h-180zM230 250h180M254 240.1v9.9M288 240.1v46.9M349 240.1v46.9M288 260.1h122M349 277.1h61M359 277.1v9.9M395 277.1v9.9" fill="none" stroke="#000" stroke-width=".36"/>
<!-- layer: Smart Centers -->
<g fill="none" stroke="#000" stroke-width=".25">
<path d="M160.7 26.1h1.7M161.5 25.2v1.8M176.7 26.1h1.7M177.5 25.2v1.8M192.6 26.1h1.8M193.5 25.2v1.8M212.6 26.1h1.8M213.5 25.2v1.8M228.6 26.1h1.8M229.5 25.2v1.8M244.6 26.1h1.8M245.5 25.2v1.8"/>
<path d="M79.5 41.6v7.8M79.5 51.1v1.8M79.5 54.7v10.7M351.5 41.6v7.8M351.5 51.1v1.8M351.5 54.7v10.7M79.5 67.2v1.8M79.5 70.8v7.8M168.6 63.1h1.8M169.5 62.2v1.8M264.5 63.1h1.8M265.3 62.2v1.8"/>
<path d="M351.5 67.2v1.8M351.5 70.8v7.8M83.6 116.4h4.7M90.1 116.4h1.8M91 109v4.7M91 115.5v1.7M91 119v4.7M93.7 116.4h4.7M123.6 116.4h4.7M130.1 116.4h1.8M131 109v4.7M131 115.5v1.7"/>
<path d="M131 119v4.7M133.6 116.4h4.8M103 157.4h16M111 151.3v51.6M86.5 161.3h9.3M97.6 161.3h1.8M101.2 161.3h9.3M103 173.3h16M103 165.4h16M111.5 161.3h9.3M122.6 161.3h1.8M126.2 161.3h9.3"/>
<path d="M103 199.4h16M103 191.4h16M103 183.4h16M86.5 209.3h9.3M97.6 209.3h1.8M101.2 209.3h9.3M111 204.7v1.7M111 208.2v10.8M111.5 209.3h9.3M122.6 209.3h1.8M126.2 209.3h9.3M111 220.7v1.8"/>
<path d="M111 224.3v5.6M83.6 252.4h4.7M90.1 252.4h1.8M91 244.9v4.8M91 251.4v1.8M91 255v4.7M93.7 252.4h4.7M123.6 252.4h4.7M130.1 252.4h1.8M131 244.9v4.8M131 251.4v1.8M131 255v4.7"/>
<path d="M133.6 252.4h4.8"/>
</g>
<!-- layer: FD_Dimensions -->
<g fill="none" stroke="#000" stroke-width=".25">
<path d="M87.3 18.6v24.4M158.5 18.6v5.4M164.5 13.1v10.9M168 15.2h3M174.5 13.1v10.9M180.5 19.9v4.1M190.5 19.9v4.1M232.5 13.3v10.7M236 15.4h3M242.5 13.3v10.7M248.5 19v5M343.7 19v24"/>
<path d="M90.8 34.9h7.2M90.8 20.7h64.2M101.5 32.8v28.2M184 22h3M196.5 20.2v3.8M200 22.3h7M210.5 20.2v3.8M216.5 20.2v3.8M220 22.3h3M226.5 20.2v3.8M245.2 26.5l-10 12.5M252 21.1h88.2"/>
<path d="M329.5 33.4v27.6M333 35.5h7.2M89.5 45.1h6.7M94.1 48.6v23M136.5 54.3a9.6 9.6 0 0 0-12.9 5.3M140.8 54.8l-2.8 2.8M57.1 73.1h42.3M57.3 63.1h42.1M59.2 76.6v3M59.4 66.6v3M96.1 75.1h.1M303.5 65.2v29.4"/>
<path d="M343.7 77.2v17.4M57.1 83.1h8.3M132 94.7v30.6M135.5 96.8h3M142 94.7v30.6M307 92.5h33.2M67.2 110.3h10.7M69.3 113.9v141M144.1 110.3h15.2M146.9 113.9l-16.3 2.5M157.2 113.9v10M99.5 136.9h3.5"/>
<path d="M102.5 129.5h3.5M106.5 134.8v19M106.5 136.9h9M109.5 127.4v45.3M109.5 129.5h3M112.5 127.4v45.3M115.5 134.8v19M116 129.5h8.6M119 136.9h3.5M134.1 127.3h25.2M97.9 155.9h6.5M97.9 158.8h6.5"/>
<path d="M100 148.9v3.4M100 155.9v2.9M144.5 153.3v3.5M100 162.4v8.5M134.1 160.3h12.5M134.1 162.3h12.5M144.5 160.3v2M144.5 165.8v8.7M110.1 216.4h41.3M117.6 200.9h33.8M122.8 215.3h4.1M124.9 218.8v2.9"/>
<path d="M132 210.4v66.7M149.3 204.4v8.5M99.4 234.9h3.5M106.4 230.4v6.6M106.4 234.9h9.2M115.6 230.4v6.6M116.9 228.5h8.6M119 220.5v56M119.1 234.9h3.5M122.8 225.3h4.1M129 227.4v3.2M129 228.5h3"/>
<path d="M135.5 228.5h3.5M67.2 258.3h10.7M142 243.4v33.7M80 260.4v9.9M83.5 268.2h55M122.5 274.4h6M135.5 275h3"/>
</g>
<g fill="#000" stroke="#000" stroke-width=".25">
<path d="M164.5 15.2l3.5-.6v1.2zM171 14.6l3.5 .6-3.5 .6zM232.5 15.4l3.5-.6v1.2zM239 14.8l3.5 .6-3.5 .6zM87.3 34.9l3.5-.6v1.2zM87.3 20.7l3.5-.6v1.2zM98 34.3l3.5 .6-3.5 .6zM155 20.1l3.5 .6-3.5 .6zM180.5 22l3.5-.6v1.2zM187 21.4l3.5 .6-3.5 .6zM196.5 22.3l3.5-.6v1.2zM207 21.7l3.5 .6-3.5 .6z"/>
<path d="M216.5 22.3l3.5-.6v1.2zM223 21.7l3.5 .6-3.5 .6zM244.8 26.1l2.6-2.4-1.7 3.1zM248.5 21.1l3.5-.6v1.2zM329.5 35.5l3.5-.6v1.2zM340.2 34.9l3.5 .6-3.5 .6zM340.2 20.5l3.5 .6-3.5 .6zM94.1 45.1l.6 3.5h-1.1zM123 59.5l1.2 .2-1.3 3.4zM136.8 53.8l2.5 2.5-3.2-1.5zM58.6 79.6h1.2l-.6 3.5zM59.2 73.1l.6 3.5h-1.2z"/>
<path d="M59.4 63.1l.5 3.5h-1.1zM58.8 69.6h1.1l-.5 3.5zM93.6 71.6h1.1l-.6 3.5zM132 96.8l3.5-.6v1.2zM138.5 96.2l3.5 .6-3.5 .6zM303.5 92.5l3.5-.6v1.2zM340.2 91.9l3.5 .6-3.5 .6zM69.3 110.3l.6 3.6h-1.2zM127.1 116.9l3.4-1.1 .2 1.2zM157.2 110.3l.6 3.6h-1.1zM103 136.3l3.5 .6-3.5 .6zM106 129l3.5 .5-3.5 .6z"/>
<path d="M112.5 129.5l3.5-.5v1.1zM115.5 136.9l3.5-.6v1.2zM156.7 123.9h1.1l-.6 3.4zM99.4 152.3h1.2l-.6 3.6zM143.9 156.8h1.2l-.6 3.5zM100 158.8l.6 3.6h-1.2zM144.5 162.3l.6 3.5h-1.2zM124.9 215.3l.6 3.5h-1.2zM149.3 200.9l.6 3.5h-1.2zM148.7 212.9h1.2l-.6 3.5zM102.9 234.3l3.5 .6-3.5 .5zM115.6 234.9l3.5-.6v1.1z"/>
<path d="M124.3 221.7h1.2l-.6 3.6zM125.5 227.9l3.5 .6-3.5 .6zM132 228.5l3.5-.6v1.2zM68.7 254.9h1.2l-.6 3.4zM80 268.2l3.5-.6v1.2zM119 274.4l3.5-.6v1.2zM128.5 273.8l3.5 .6-3.5 .6zM132 275l3.5-.6v1.1zM138.5 267.6l3.5 .6-3.5 .6zM138.5 274.4l3.5 .6-3.5 .5z"/>
</g>
<text font-size="7" x="289" y="270.6">Base Molde</text>
<g font-size="4.9">
<text x="168.2" y="13.8">5</text>
<text x="236.2" y="13.9">5</text>
<text x="118.2" y="19.2">35.6</text>
<text x="184.2" y="20.6">5</text>
<text x="202.2" y="20.9">7</text>
<text x="220.2" y="20.9">5</text>
<text x="291.5" y="19.6">47.6</text>
<text x="91.4" y="33.5">7.1</text>
<text x="333.6" y="34.1">7.1</text>
<text x="234.7" y="37.3" transform="rotate(-51 234.7 37.3)">R1.5</text>
<text x="123.5" y="54.8" transform="rotate(-23 123.5 54.8)">135°</text>
<text x="92.7" y="63" transform="rotate(-90 92.7 63)">15</text>
<text x="57.9" y="69.4" transform="rotate(-90 57.9 69.4)">5</text>
<text x="57.7" y="79.4" transform="rotate(-90 57.7 79.4)">5</text>
<text x="134.1" y="95.3">10</text>
<text x="319.3" y="91">20.1</text>
<text x="135" y="114.2" transform="rotate(-9 135 114.2)">Ø7.8</text>
<text x="155.9" y="121.7" transform="rotate(-90 155.9 121.7)">17</text>
<text x="120.7" y="128.1">3</text>
<text x="109.6" y="135.4">9</text>
<text x="98.5" y="169.7" transform="rotate(-90 98.5 169.7)">3</text>
<text x="143.1" y="173.2" transform="rotate(-90 143.1 173.2)">2</text>
<text x="67.9" y="188.6" transform="rotate(-90 67.9 188.6)">148</text>
<text x="147.8" y="213.5" transform="rotate(-90 147.8 213.5)">15.5</text>
<text x="118.1" y="227">3</text>
<text x="123.4" y="223.1" transform="rotate(-90 123.4 223.1)">10</text>
<text x="107.6" y="233.4">9.2</text>
<text x="289" y="248.5">Fiona Stasi</text>
<text x="326.2" y="248.5">10/8/2025</text>
<text x="108.3" y="266.7">62</text>
<text x="122.6" y="273">13</text>
<text x="134.1" y="273.5">10</text>
<text x="399.1" y="285.7">1/1</text>
</g>
<g font-size="3.5">
<text x="39" y="8.8">1</text>
<text x="89" y="8.8">2</text>
<text x="139" y="8.8">3</text>
<text x="189" y="8.8">4</text>
<text x="239" y="8.8">5</text>
<text x="289" y="8.8">6</text>
<text x="339" y="8.8">7</text>
<text x="389" y="8.8">8</text>
<text x="16.3" y="30.2">A</text>
<text x="411.3" y="30.2">A</text>
<text x="16.3" y="78">B</text>
<text x="411.3" y="78">B</text>
<text x="16.2" y="125.9">C</text>
<text x="411.2" y="125.9">C</text>
<text x="16.2" y="173.7">D</text>
<text x="411.2" y="173.7">D</text>
<text x="16.3" y="221.6">E</text>
<text x="411.3" y="221.6">E</text>
<text x="16.4" y="269.4">F</text>
<text x="411.4" y="269.4">F</text>
<text x="39" y="290.8">1</text>
<text x="89" y="290.8">2</text>
<text x="139" y="290.8">3</text>
<text x="189" y="290.8">4</text>
<text x="239" y="290.8">5</text>
<text x="289" y="290.8">6</text>
<text x="339" y="290.8">7</text>
<text x="389" y="290.8">8</text>
</g>
<g font-size="2.5">
<text x="231" y="242.9">Dept.</text>
<text x="255" y="242.9">Technical reference</text>
<text x="289" y="242.9">Created by</text>
<text x="350" y="242.9">Approved by</text>
<text x="289" y="252.8">Document type</text>
<text x="350" y="252.8">Document status</text>
<text x="289" y="262.9">Title</text>
<text x="350" y="262.9">DWG No.</text>
<text x="350" y="279.9">Rev.</text>
<text x="360" y="279.9">Date of issue</text>
<text x="396" y="279.9">Sheet</text>
</g>
</svg>
